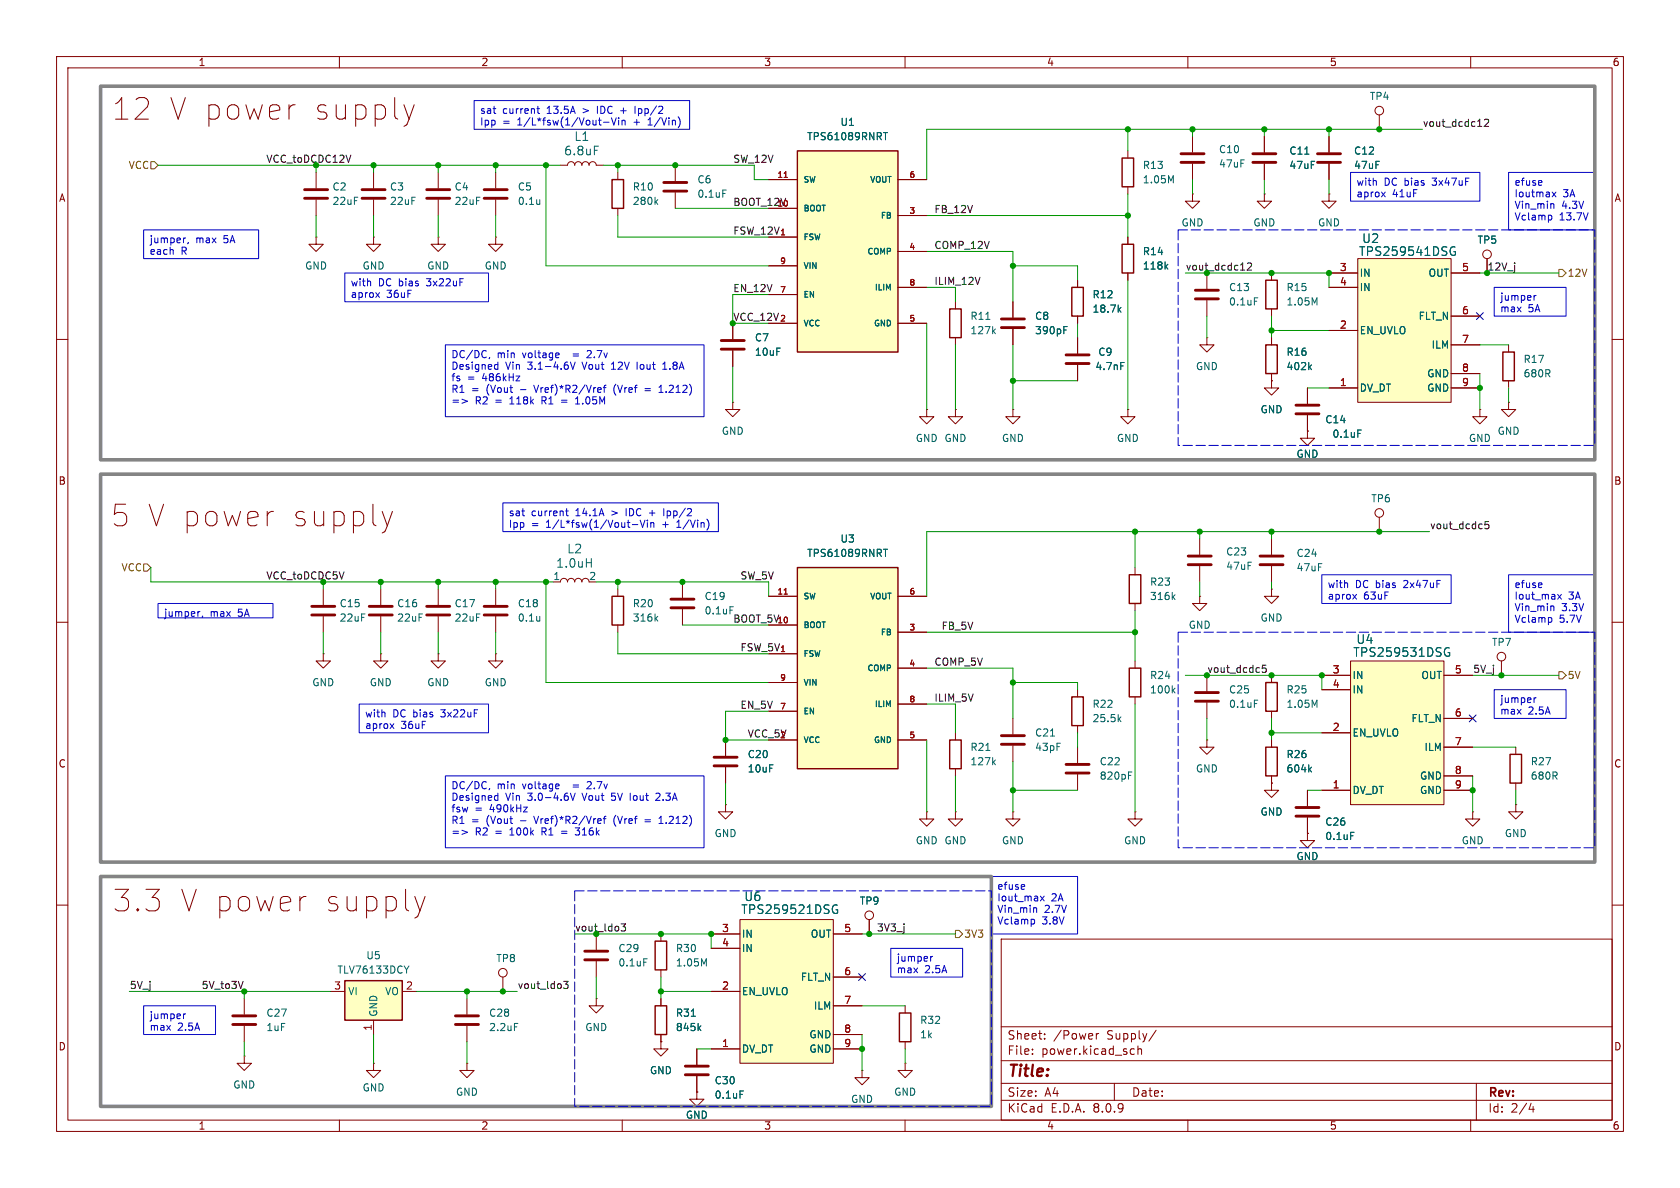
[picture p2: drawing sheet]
<svg xmlns="http://www.w3.org/2000/svg" width="297mm" height="210mm" viewBox="0 0 297 210" stroke-linecap="round" stroke-linejoin="round" font-family="sans-serif">
<g fill="none" stroke="#840000" stroke-width=".18">
<path d="M10 10h277v190h-277zM12 12h273v186h-273zM60 10v2M110 10v2M160 10v2M210 10v2M260 10v2M55.9 30.5v2.8M55.9 35.3v2.8M99.1 29.2h1.2a.64 .64 0 0 1 .7-.6 .64 .64 0 0 1 .6 .6 .64 .64 0 0 1 .6-.6 .64 .64 0 0 1 .7 .6 .64 .64 0 0 1 .6-.6 .64 .64 0 0 1 .6 .6 .64 .64 0 0 1 .7-.6 .64 .64 0 0 1 .6 .6h1.3M243.8 20.3v2.6M55.9 41.9v1.3h1.2l-1.2 1.3-1.3-1.3h1.3"/>
<path d="M55.9 41.9h.1M213.4 48.3v2.8M213.4 53.1v2.8M224.8 48.3v1.2M224.8 54.6v1.3M10 60h2M285 60h2M10 110h2M212.1 105.4v1.3h1.3l-1.3 1.3-1.3-1.3h1.3M212.1 105.4h.1M285 110h2M190.5 121.9v1.3"/>
<path d="M190.5 128.3v1.2M190.5 132.1v2.8M190.5 136.9v2.8M200.7 143.5v1.3h1.2l-1.2 1.3-1.3-1.3h1.3M200.7 143.5h.1M10 160h2M177 166h108v32h-108zM285 160h2M60 198v2M110 198v2M160 198v2M177 194.5h108"/>
<path d="M177 191.5h108M177 187.5h108M177 181.5h108M182.5 186.3v.1M182.5 185.5v.1M184.7 183.6v.1M184.7 182.8v.1M193.8 182.7v1M194.2 182.7l-.2 .1-.2 .2M197 191.5v3M200.1 185.4l.4 .1M200.5 186.3l-.4 .1"/>
<path d="M201.2 185.5l.2-.1 .3 .1 .1 .9M201.2 184.9v1.5M204.4 182.1l-1.3 2M210 198v2M260 198v2M261 191.5v6.5M270.7 195l-.4 1.1h.9M271 195.6v1"/>
<circle cx="243.8" cy="19.6" r=".76"/>
</g>
<path d="M53.8 35.1h4.1M53.8 33.5h4.1M211.3 52.8h4.1M211.3 51.3h4.1M188.5 136.7h4M188.5 135.1h4" fill="none" stroke="#840000" stroke-width=".51"/>
<path d="M105.1 25.8h.7M221.8 52.6h.6M232.4 53.6l.4-1v1.3M197.8 127.1l.4 .5M198.2 126.7l-.5 .5M199.5 137.1h.4M199.5 136.5h.6" fill="none" stroke="#006464" stroke-width=".18"/>
<path d="M223.8 49.5h2v5.1h-2zM189.5 123.2h2v5.1h-2z" fill="none" stroke="#840000" stroke-width=".25"/>
<path d="M141 26.7h17.7v35.5h-17.7z" fill="#ffffc2"/>
<path d="M141 26.7h17.7v35.5h-17.7zM167.9 54.6h2v5.1h-2zM189.5 50.8h2v5.1h-2zM199.6 118.1h2.1v5.1h-2.1zM199.6 101.6h2.1v5.1h-2.1zM167.9 130.8h2v5.1h-2z" fill="none" stroke="#840000" stroke-width=".25"/>
<g fill="none" stroke="#840000" stroke-width=".18">
<path d="M135.9 36.8h5.1M135.9 31.8h5.1M158.7 31.8h5.1M158.7 38.1h5.1M135.9 41.9h5.1M135.9 57.2h5.1M135.9 52.1h5.1M135.9 47h5.1M158.7 57.2h5.1M158.7 44.5h5.1M158.7 50.8h5.1M168.9 53.3v1.3"/>
<path d="M168.9 59.7v1.3M179.1 53.3v2.8M179.1 58.2v2.8M190.5 49.5v1.3M190.5 55.9v1.3M190.5 59.7v2.8M213.4 59.7v1.3h1.2l-1.2 1.2-1.3-1.2h1.3M213.4 59.7h.1M168.9 72.4v1.3h1.3l-1.3 1.2-1.3-1.2h1.3M168.9 72.4h.1M179.1 72.4v1.3h1.2l-1.2 1.2-1.3-1.2h1.3M179.1 72.4h.1"/>
<path d="M190.5 64.5v2.8M199.4 72.4v1.3h1.3l-1.3 1.2-1.3-1.2h1.3M199.4 72.4h.1M212.1 95.3v2.7M57.1 115.6v1.2h1.3l-1.3 1.3-1.2-1.3h1.2M57.1 115.6h.1M57.1 104.1v2.8M57.1 109v2.8M200.7 100.3v1.3M200.7 106.7v1.3M200.7 116.8v1.3M212.1 100.1v2.8"/>
<path d="M213.4 119.4v2.8M168.9 129.5v1.3M168.9 135.9v1.3M179.1 127v2.8M179.1 131.8v2.8M200.7 123.2v1.3M213.4 130.8v1.3h1.2l-1.2 1.3-1.3-1.3h1.3M213.4 130.8h.1M213.4 124.2v2.8M168.9 143.5v1.3h1.3l-1.3 1.3-1.3-1.3h1.3M168.9 143.5h.1M179.1 143.5v1.3h1.2l-1.2 1.3-1.3-1.3h1.3"/>
<path d="M179.1 143.5h.1M82.5 176.5v2.8M82.5 181.4v2.8"/>
</g>
<path d="M138.6 31.4h.6" fill="none" stroke="#a90000" stroke-width=".18"/>
<g fill="none" stroke="#006464" stroke-width=".18">
<path d="M156.2 23.4h.7M156.5 23.4v1.3M174.3 56.5h.7M175.6 58.5l.4 .5M176 58.2l-.5 .4M188.1 58.3h.4M188.1 57.7h.6M197.8 54.7l.4 .5M198.2 54.3l-.5 .5M198.1 64.1h.6M207.4 105.5l.3 .5M207.7 105.1l-.5 .5"/>
<path d="M174.3 132.7h.7M175.6 134.7l.4 .5M176 134.4l-.5 .4M185.7 130.1h.7M207.4 122l.3 .5M207.7 121.7l-.5 .4M221.8 123.8h.6M90.9 180.9h.7"/>
</g>
<g fill="none" stroke="#840000" stroke-width=".51">
<path d="M177 57.9h4.1M177 56.4h4.1M188.5 64.3h4M188.5 62.7h4M210.1 99.8h4M210.1 98.3h4M55.1 108.7h4.1M55.1 107.2h4.1M177 131.6h4.1M177 130h4.1M211.3 124h4.1M211.3 122.4h4.1"/>
<path d="M80.5 179.6h4.1M80.5 181.1h4.1"/>
</g>
<path d="M61 173.4h10.1v6.9h-10.1z" fill="#ffffc2"/>
<path d="M108.2 31.8h2v5h-2zM108.2 105.4h2v5.1h-2zM61 173.4h10.1v6.9h-10.1z" fill="none" stroke="#840000" stroke-width=".25"/>
<g fill="none" stroke="#840000" stroke-width=".18">
<path d="M66 30.5v2.8M66 35.3v2.8M77.5 30.5v2.8M77.5 35.3v2.8M87.6 30.5v2.8M87.6 35.3v2.8M109.2 30.5v1.3M109.2 36.8v1.3M119.4 29.2v2.8M119.4 34v2.8M210.8 34.3v1.3h1.3l-1.3 1.2-1.3-1.2h1.3M210.8 34.3h.1"/>
<path d="M210.8 24.1v2.8M210.8 29v2.8M223.5 34.3v1.3h1.3l-1.3 1.2-1.3-1.2h1.3M223.5 34.3h.1M223.5 24.1v2.8M223.5 29v2.8M66 41.9v1.3h1.3l-1.3 1.3-1.2-1.3h1.2M66 41.9h.1M77.5 41.9v1.3h1.2l-1.2 1.3-1.3-1.3h1.3M77.5 41.9h.1M87.6 41.9v1.3h1.3l-1.3 1.3-1.2-1.3h1.2M87.6 41.9h.1"/>
<path d="M129.5 57.2v2.7M129.5 71.1v1.3h1.3l-1.3 1.3-1.2-1.3h1.2M129.5 71.1h.1M129.5 62v2.8M163.8 72.4v1.3h1.3l-1.3 1.2-1.2-1.2h1.2M163.8 72.4h.1M67.3 115.6v1.2h1.3l-1.3 1.3-1.3-1.3h1.3M67.3 115.6h.1M67.3 104.1v2.8M67.3 109v2.8M77.5 115.6v1.2h1.2l-1.2 1.3-1.3-1.3h1.3M77.5 115.6h.1"/>
<path d="M77.5 104.1v2.8M77.5 109v2.8M87.6 115.6v1.2h1.3l-1.3 1.3-1.2-1.3h1.2M87.6 115.6h.1M87.6 104.1v2.8M87.6 109v2.8M97.8 102.9h1.3a.64 .64 0 0 1 .6-.7 .64 .64 0 0 1 .6 .7 .64 .64 0 0 1 .7-.7 .64 .64 0 0 1 .6 .7 .64 .64 0 0 1 .6-.7 .64 .64 0 0 1 .7 .7 .64 .64 0 0 1 .6-.7 .64 .64 0 0 1 .6 .7M109.2 104.1v1.3M109.2 110.5v1.3M120.6 102.9v2.8M120.6 107.7v2.8M128.3 130.8v2.8"/>
<path d="M128.3 135.6v2.8M128.3 142.2v1.3h1.2l-1.2 1.3-1.3-1.3h1.3M128.3 142.2h.1M163.8 143.5v1.3h1.3l-1.3 1.3-1.2-1.3h1.2M163.8 143.5h.1M231.1 147.3v1.3h1.3l-1.3 1.3-1.2-1.3h1.2M231.1 147.3h.1M58.4 175.3h2.6M71.1 175.3h2.6M88.9 172.7v2.6M66 180.3v2.6M123.2 193v1.3h1.3l-1.3 1.3-1.3-1.3h1.3"/>
<path d="M123.2 193h.1"/>
<circle cx="88.9" cy="172" r=".76"/>
</g>
<g fill="none" stroke="#006464" stroke-width=".18">
<path d="M95.4 35.3v.8M95.4 36v.1M115.9 35.7l.4 .4M116.3 35.3l-.5 .5M127.8 33.6h.6M230.7 27.2h.7M103.7 99.5h.8M104.5 98.7v1.6M95.4 109v.8M95.4 109.7h.1M115.9 109.3l.4 .5M116.3 109l-.5 .4"/>
<path d="M129 107.3h.7M72.3 170.8l-.4 .6"/>
</g>
<g fill="none" stroke="#840000" stroke-width=".51">
<path d="M64 35.1h4.1M64 33.5h4.1M75.4 35.1h4.1M75.4 33.5h4.1M85.6 35.1h4.1M85.6 33.5h4.1M117.3 33.8h4.1M117.3 32.3h4.1M208.8 28.7h4.1M208.8 27.2h4.1M221.5 28.7h4.1M221.5 27.2h4.1"/>
<path d="M127.5 61.7h4.1M127.5 60.2h4.1M65.3 108.7h4M65.3 107.2h4M75.4 108.7h4.1M75.4 107.2h4.1M85.6 108.7h4.1M85.6 107.2h4.1M118.6 107.4h4.1M118.6 105.9h4.1M126.2 135.4h4.1M126.2 133.9h4.1"/>
</g>
<path d="M141 100.3h17.7v35.6h-17.7z" fill="#ffffc2"/>
<path d="M141 100.3h17.7v35.6h-17.7zM159 179.1h2v5.1h-2z" fill="none" stroke="#840000" stroke-width=".25"/>
<g fill="none" stroke="#840000" stroke-width=".18">
<path d="M266.7 71.1v1.3h1.3l-1.3 1.3-1.3-1.3h1.3M266.7 71.1h.1M224.8 95.3v2.7M135.9 115.6h5.1M135.9 110.5h5.1M135.9 105.4h5.1M158.7 105.4h5.1M158.7 111.8h5.1M158.7 118.1h5.1M224.8 104.1v1.3h1.3l-1.3 1.3-1.3-1.3h1.3M224.8 104.1h.1M224.8 100.1v2.8"/>
<path d="M135.9 130.8h5.1M135.9 125.7h5.1M135.9 120.7h5.1M158.7 130.8h5.1M158.7 124.5h5.1M268 142.2v1.3h1.2l-1.2 1.3-1.3-1.3h1.3M268 142.2h.1M43.2 176.5v2.8M105.4 165.1v2.8M105.4 169.9v2.8M160 177.8v1.3M43.2 186.7v1.3h1.2l-1.2 1.2-1.3-1.2h1.3"/>
<path d="M43.2 186.7h.1M43.2 181.4v2.8M116.8 184.2v1.2h1.3l-1.3 1.3-1.2-1.3h1.2M116.8 184.2h.1M152.4 189.2v1.3h1.3l-1.3 1.3-1.3-1.3h1.3M152.4 189.2h.1M160 188v1.2h1.3l-1.3 1.3-1.3-1.3h1.3M160 188h.1M160 184.2v1.2"/>
</g>
<path d="M138.6 105h.6" fill="none" stroke="#a90000" stroke-width=".18"/>
<path d="M156.2 97.1h.7M156.5 97.1v1.3M113.8 169.5h.6" fill="none" stroke="#006464" stroke-width=".18"/>
<path d="M222.8 99.8h4M222.8 98.3h4M41.1 179.6h4.1M103.4 169.7h4M103.4 168.1h4M41.1 181.1h4.1" fill="none" stroke="#840000" stroke-width=".51"/>
<path d="M240 45.7h16.5v25.4h-16.5z" fill="#ffffc2"/>
<g fill="none" stroke="#840000" stroke-width=".18">
<path d="M199.4 26.7v1.2M199.4 33v1.3M234.9 58.4h5.1M234.9 48.3h5.1M234.9 50.8h5.1M240 45.7h16.5v25.4h-16.5zM256.5 48.3h5.1M256.5 55.9h5.1M262.9 45.7v2.6M234.9 68.6h5.1M256.5 68.6h5.1M256.5 61h5.1"/>
<path d="M256.5 66h5.1M261.6 72.4v1.3h1.3l-1.3 1.2-1.3-1.2h1.3M261.6 72.4h.1M105.4 176.5v1.3h1.3l-1.3 1.3-1.3-1.3h1.3M105.4 176.5h.1M123.2 185.4v2.8M123.2 190.2v2.8"/>
<circle cx="262.9" cy="45" r=".76"/>
</g>
<path d="M207 32l.4-.9v1.2M257 44.5h.3l-.1 .6a.55 .55 0 0 1-.7-.2M257.2 43.7a.55 .55 0 0 0-.7 .1M130.8 192.9h.6" fill="none" stroke="#006464" stroke-width=".18"/>
<path d="M198.4 27.9h2v5.1h-2z" fill="none" stroke="#840000" stroke-width=".25"/>
<path d="M121.2 190h4M121.2 188.5h4" fill="none" stroke="#840000" stroke-width=".51"/>
<path d="M130.8 162.6h16.5v25.4h-16.5z" fill="#ffffc2"/>
<g fill="none" stroke="#840000" stroke-width=".18">
<path d="M234.9 34.3v1.3h1.3l-1.3 1.2-1.2-1.2h1.2M234.9 34.3h.1M234.9 24.1v2.8M234.9 29v2.8M224.8 59.7v1.3M224.8 67.3v1.3h1.3l-1.3 1.3-1.3-1.3h1.3M224.8 67.3h.1M224.8 66v1.3M231.1 76.2v1.3h1.3l-1.3 1.2-1.2-1.2h1.2M231.1 76.2h.1M231.1 68.6v2.8M231.1 73.4v2.8"/>
<path d="M266.7 61v1.2M266.7 67.3v1.3M243.8 91.4v2.6M224.8 119.4v1.3M224.8 138.4v1.3h1.3l-1.3 1.3-1.3-1.3h1.3M224.8 138.4h.1M224.8 125.7v1.3M224.8 130.8v1.3M224.8 137.2v1.2M231.1 139.7v2.8M231.1 144.5v2.8M116.8 165.1v1.3"/>
<path d="M116.8 171.5v1.2M116.8 176.5v1.3M125.7 175.3h5.1M125.7 165.1h5.1M125.7 167.6h5.1M130.8 162.6h16.5v25.4h-16.5zM147.3 165.1h5.1M147.3 172.7h5.1M147.3 177.8h5.1M153.7 162.6v2.5M66 188v1.2h1.3l-1.3 1.3-1.2-1.3h1.2M66 188h.1"/>
<path d="M82.5 188v1.2h1.3l-1.3 1.3-1.2-1.3h1.2M82.5 188h.1M116.8 182.9v1.3M125.7 185.4h5.1M147.3 185.4h5.1M147.3 182.9h5.1"/>
<circle cx="243.8" cy="90.7" r=".76"/>
<circle cx="153.7" cy="161.8" r=".76"/>
</g>
<g fill="none" stroke="#006464" stroke-width=".18">
<path d="M231.5 64.9l.4 .4M231.9 64.5l-.5 .5M240 76h.6M231.5 136l.4 .5M231.9 135.6l-.5 .5M232.4 124.7l.4-.9v1.2M238.8 147.1h.6M122.2 179.6h.7M124.5 170.4l.4-.9v1.3M147.8 160.8h.3l-.1 .6a.55 .55 0 0 1-.7-.1M148 160a.55 .55 0 0 0-.7 .2M123.5 181.7l.4 .5"/>
<path d="M123.9 181.3l-.5 .5"/>
</g>
<path d="M223.8 61h2v5h-2zM265.7 62.2h2v5.1h-2zM223.8 132.1h2v5.1h-2zM223.8 120.7h2v5h-2zM115.8 166.4h2.1v5.1h-2.1zM115.8 177.8h2.1v5.1h-2.1z" fill="none" stroke="#840000" stroke-width=".25"/>
<path d="M232.9 28.7h4.1M232.9 27.2h4.1M229.1 73.2h4.1M229.1 71.6h4.1M229.1 144.3h4.1M229.1 142.7h4.1" fill="none" stroke="#840000" stroke-width=".51"/>
<path d="M238.8 116.8h16.5v25.4h-16.5z" fill="#ffffc2"/>
<g fill="none" stroke="#840000" stroke-width=".18">
<path d="M135.9 36.8h5.1M135.9 31.8h5.1M158.7 31.8h5.1M158.7 38.1h5.1M223.5 24.1v2.8M223.5 29v2.8M234.9 24.1v2.8M234.9 29v2.8M129.5 57.2v2.7M135.9 41.9h5.1M135.9 57.2h5.1M135.9 52.1h5.1"/>
<path d="M135.9 47h5.1M158.7 50.8h5.1M158.7 57.2h5.1M158.7 44.5h5.1M179.1 53.3v2.8M179.1 58.2v2.8M190.5 49.5v1.3M190.5 55.9v1.3M190.5 59.7v2.8M199.4 41.9v1.3M199.4 48.3v1.2M224.8 59.7v1.3"/>
<path d="M234.9 58.4h5.1M234.9 48.3h5.1M234.9 50.8h5.1M256.5 48.3h5.1M256.5 55.9h5.1M262.9 45.7v2.6M129.5 62v2.8M190.5 64.5v2.8M224.8 67.3h.1M224.8 66v1.3M231.1 76.2h.1M231.1 68.6v2.8"/>
<path d="M231.1 73.4v2.8M234.9 68.6h5.1M256.5 68.6h5.1M256.5 61h5.1M256.5 66h5.1M135.9 115.6h5.1M135.9 110.5h5.1M135.9 105.4h5.1M158.7 105.4h5.1M158.7 111.8h5.1M158.7 118.1h5.1M233.7 119.4h5.1"/>
<path d="M238.8 116.8h16.5v25.4h-16.5zM255.3 119.4h5M265.4 116.8v2.6M128.3 130.8v2.8M128.3 135.6v2.8M135.9 130.8h5.1M135.9 125.7h5.1M135.9 120.7h5.1M158.7 130.8h5.1M158.7 124.5h5.1M224.8 138.4h.1M224.8 130.8v1.3"/>
<path d="M224.8 137.2v1.2M231.1 139.7v2.8M233.7 139.7h5.1M233.7 129.5h5.1M233.7 121.9h5.1M255.3 139.7h5M255.3 127h5M255.3 132.1h5M255.3 137.2h5M268 132.1v1.3M268 138.4v1.3M231.1 147.3h.1"/>
<path d="M231.1 144.5v2.8M260.3 143.5v1.3h1.3l-1.3 1.3-1.2-1.3h1.2M260.3 143.5h.1M116.8 176.5v1.3M125.7 175.3h5.1M125.7 165.1h5.1M125.7 167.6h5.1M147.3 165.1h5.1M147.3 172.7h5.1M147.3 177.8h5.1M153.7 162.6v2.5M116.8 184.2h.1"/>
<path d="M116.8 182.9v1.3M123.2 193h.1M123.2 185.4v2.8M123.2 190.2v2.8M125.7 185.4h5.1M147.3 185.4h5.1M147.3 182.9h5.1"/>
<circle cx="265.4" cy="116.1" r=".76"/>
</g>
<g fill="none" stroke="#006464" stroke-width=".18">
<path d="M156.2 23.4h.7M156.5 23.4v1.3M230.7 27.2h.7M188.1 58.3h.4M188.1 57.7h.6M197.8 54.7l.4 .5M198.2 54.3l-.5 .5M206.1 47.1l.4 .5M206.5 46.7l-.5 .5M257 44.5h.3l-.1 .6a.55 .55 0 0 1-.7-.2M257.2 43.7a.55 .55 0 0 0-.7 .1M198.1 64.1h.6"/>
<path d="M231.5 64.9l.4 .4M231.9 64.5l-.5 .5M240 76h.6M156.2 97.1h.7M156.5 97.1v1.3M256 115.4h.3l-.1 .5a.55 .55 0 0 1-.7-.1M256.2 114.6a.55 .55 0 0 0-.7 .1M231.5 136l.4 .5M231.9 135.6l-.5 .5M238.8 147.1h.6M122.2 179.6h.7M147.8 160.8h.3l-.1 .6a.55 .55 0 0 1-.7-.1"/>
<path d="M148 160a.55 .55 0 0 0-.7 .2M123.5 181.7l.4 .5M123.9 181.3l-.5 .5M130.8 192.9h.6"/>
</g>
<path d="M198.4 43.2h2v5.1h-2zM267 133.4h2v5h-2z" fill="none" stroke="#840000" stroke-width=".25"/>
<path d="M26.7 28.6h.6l.6 .6-.6 .6h-.6zM275.6 47.6h.6l.7 .7-.7 .6h-.6zM25.4 99.7h.6l.7 .6-.7 .7h-.6zM275.6 118.7h.6l.7 .7-.7 .6h-.6zM168.9 164.5h.6l.7 .6-.7 .6h-.6z" fill="none" stroke="#725600" stroke-width=".18"/>
<path d="M62 27.4l-.4 1.3M262.4 21.2l.5-.1 .3 .3-.8 .9h.8M220.5 46.6l.5-.1 .3 .3-.8 .9h.8M263.2 92.2h-.6l-.1 .6 .2-.1h.4l.1 .2v.4l-.2 .2-.5-.2M223.8 117.6h-.6l-.1 .6 .2-.1h.4l.2 .2-.1 .4-.2 .2-.5-.2M43 173.5l-.4 1.2M99.6 173.5h.8l-.4 .5 .4 .1v.5l-.2 .1-.6-.1M109.8 163.3h.8l-.4 .5 .3 .1v.6l-.2 .1-.5-.1" fill="none" stroke="#0f0f0f" stroke-width=".18"/>
<path d="M51.8 18.5h.4M71.4 18.5l.9 2.6M73.2 18.5l-.9 2.6M72.3 21.1l-.5 1.1M48 90.4h.3M67.6 90.4l.9 2.5M68.5 92.9l-.6 1.1M69.4 90.4l-.9 2.5M53.7 158.5h.4M73.3 158.5l.9 2.5M75.1 158.5l-.9 2.5M74.2 161l-.5 1.1" fill="none" stroke="#720000" stroke-width=".18"/>
<g fill="none" stroke="#0000c2" stroke-width=".18">
<path d="M83.8 17.8h38.1v5.1h-38.1zM94.9 19.2h.5M95.1 18.8v1.1l.3 .2M109.7 19.6h1M112.3 18.8v1.3M106.7 21.6h1M108.1 20.8l.4 1.3 .4-1.3M109.4 21.3v.8M110 21.3v.8M110 21.4l.2-.1h.3v.8M114.6 22.1h.7M120.1 21l.2 .5-.2 .7"/>
<path d="M238.8 30.5h22.8v5.1h-22.8zM244.2 34l.7 .8M244.9 34l-.7 .8M266.7 30.5h15.2v10.1h-15.2zM272.4 31.9l.2 .3-.6 .1M272.5 32.7l-.1 .1M274.1 38l.2 .3v.3l-.1 .2-.3 .1M274.4 34l.7 .8M274.5 36l.2 .2v.6M275.1 34l-.7 .8M25.4 40.6h20.3v5.1h-20.3zM32.7 42.1h.1"/>
<path d="M33.3 42.9l-.1 .2M61 48.3h25.4v5h-25.4zM66.4 51.7l.7 .9M67.1 51.7l-.7 .9M264.2 50.8h12.7v5.1h-12.7zM271.2 52.2v.9M271.6 52.2l-.4 .3M78.7 61h45.8v12.7h-45.8zM81.7 70.6l.9 .3-.9 .4M86.6 63.2l-.2 .2M87.7 64.4l.3 .1M88 64v1.3"/>
<path d="M88 65.2l-.3 .1M94.4 68.1l.4 1.3M98.7 62.4l.1 .3-.6 .1M98.8 63.2h-.1M99.3 71.1h.9M100.8 64l.5 1.3 .4-1.3M101.7 71.4h.8M102.1 70.1v1.3M104 62l-.2 .1M104.5 62.5l-.8 .7h.8M105.9 68.5l.3 .1 .1 .2-.6 .1M106.2 69.3l-.3 .1"/>
<path d="M106.6 68.5h.5M107.1 68.1l-.3 .2v1.1M108.1 65.3h.7M108.2 64.3l-.1 .1M108.6 68.3l-.1 .5 .1 .7M112.6 64v1.3M114 68.7h1M114 69.1h1M116.5 69.4h.7M116.5 68.5l.4-.4v1.3M117.2 65.3h.7M117.2 64.4l.3-.4v1.3"/>
<path d="M88.9 88.9h38.1v5.1h-38.1zM100 90.3h.5M100.2 89.9v1.1l.3 .2M111.8 92.7h1M113.2 91.9l.4 1.3 .4-1.3M114.4 92.4v.8M114.8 90.7h1M115.1 92.4v.8M115.1 92.5l.1-.1h.3l.1 .8M117.3 89.9v1.3M119.6 93.2h.8M125.2 92.1l.1 .5-.1 .7"/>
<path d="M27.9 106.7h20.4v2.5h-20.4zM35.2 108.1h.1M35.8 108.9l-.1 .2M233.7 101.6h22.8v5.1h-22.8zM239.1 105.1l.7 .8M239.8 105.1l-.7 .8M266.7 101.6h15.2v10.2h-15.2zM272.4 103l.2 .3-.6 .2M272.5 103.8l-.1 .1M274.1 109.2l.2 .2v.4l-.1 .1-.3 .1M274.5 107.1l.2 .2v.7M275.4 105.1l.6 .8"/>
<path d="M276 105.1l-.6 .8M63.5 124.5h22.9v5h-22.9zM69 127.9l.6 .9M69.6 127.9l-.6 .9M78.7 137.2h45.8v12.7h-45.8zM86.6 139.4l-.2 .2M98.7 138.6l.1 .3-.6 .1M98.8 139.4h-.1M104 138.2l-.2 .1M104.5 138.7l-.8 .7h.8M264.2 121.9h12.7v5.1h-12.7zM271.2 123.3v.9"/>
<path d="M271.6 123.3l-.4 .3M81.7 146.8l.9 .3-.9 .4M87.7 140.6l.3 .1M88 140.2v1.3M88 141.4l-.3 .1M94.4 144.3l.4 1.3M99.3 147.3h.9M100.8 140.2l.5 1.3 .4-1.3M101.7 147.5l.5 .1M105.9 144.7l.3 .1 .1 .2-.6 .1M106.2 145.5l-.3 .1M106.6 144.7h.5"/>
<path d="M107.1 144.3l-.3 .2v1.1M108.6 144.5l-.1 .5 .1 .7M111.4 140.2v1.3M114 144.9h1M114 145.3h1M116.4 140.2l-.4 .1M116.5 144.7l.4-.4v1.3M116.5 145.6h.7M116.6 140.8l-.7 .7h.8M175.3 154.9h15.2v10.2h-15.2zM181 156.4l.2 .3-.7 .1M181.1 157.2h-.1"/>
<path d="M183.9 158.4l.7 .9M184.6 158.4l-.7 .9M25.4 177.8h12.7v5.1h-12.7zM32.4 179.2v.9M32.8 179.2l-.4 .3M157.5 167.6h12.7v5.1h-12.7zM164.5 169.1v.8M164.9 169.1l-.4 .2M182.7 162.5l.2 .2v.4l-.1 .2h-.4M183.1 160.5l.2 .1v.7"/>
</g>
<path d="M17.8 15.2h264.1v66.1h-264.1zM17.8 83.8h264.1v68.6h-264.1zM17.8 154.9h157.5v40.7h-157.5z" fill="none" stroke="#848484" stroke-width=".63"/>
<path d="M208.3 40.6h73.6v38.1h-73.6zM208.3 111.8h73.6v38.1h-73.6zM101.6 157.5h73.7v38.1h-73.7z" fill="none" stroke="#0000c2" stroke-width=".18" stroke-dasharray="1.7 .6"/>
<g fill="none" stroke="#009600" stroke-width=".18">
<path d="M27.9 29.2h71.2M55.9 29.2v1.3M55.9 38.1v3.8M66 29.2v1.3M66 38.1v3.8M77.5 29.2v1.3M77.5 38.1v3.8M87.6 29.2v1.3M87.6 38.1v3.8M96.5 29.2v17.8h39.4M106.7 29.2h26.6v2.6h2.6M109.2 29.2v1.3"/>
<path d="M109.2 38.1v3.8h26.7M119.4 36.8h16.5M163.8 38.1h35.6M199.4 22.9v3.8M199.4 34.3v7.6M210.8 22.9v1.2M210.8 31.8v2.5M223.5 22.9v1.2M223.5 31.8v2.5M234.9 22.9v1.2M234.9 31.8v2.5M251.5 22.9h-87.7v8.9"/>
<path d="M135.9 52.1h-6.4v5.1h6.4M163.8 57.2v15.2M163.8 44.5h15.3v8.8M163.8 50.8h5.1v2.5M179.1 47h11.4v2.5M190.5 57.2v2.5M199.4 49.5v22.9M209.5 48.3h25.4v2.5M213.4 55.9v3.8M224.8 55.9v3.8M224.8 58.4h10.1M261.6 48.3h14"/>
<path d="M129.5 64.8v6.3M168.9 61v11.4M179.1 67.3h11.4M179.1 61v11.4M231.1 68.6h3.8M261.6 66v6.4M261.6 61h5.1M266.7 68.6v2.5M200.7 94v6.3M212.1 94v1.3M224.8 94v1.3M252.7 94h-88.9v11.4"/>
<path d="M26.7 100.3v2.6h71.1M57.1 102.9v1.2M57.1 111.8v3.8M67.3 102.9v1.2M67.3 111.8v3.8M77.5 102.9v1.2M77.5 111.8v3.8M87.6 102.9v1.2M87.6 111.8v3.8M96.5 102.9v17.8h39.4M105.4 102.9h30.5v2.5M109.2 102.9v1.2"/>
<path d="M109.2 111.8v3.8h26.7M120.6 110.5h15.3M163.8 118.1h15.3v8.9M163.8 111.8h36.9M200.7 108v8.8M209.5 119.4h24.2v2.5M212.1 102.9v2.5M224.8 102.9v1.2M260.3 119.4h15.3M128.3 138.4v3.8M135.9 125.7h-7.6v5.1h7.6M163.8 130.8v12.7"/>
<path d="M163.8 124.5h5.1v5M168.9 137.2v6.3M179.1 120.7h11.4v1.2M179.1 134.6v8.9M179.1 139.7h11.4M190.5 129.5v2.6M200.7 124.5v19M213.4 127v3.8M224.8 127v3.8M224.8 129.5h8.9M231.1 139.7h2.6M260.3 132.1h7.7"/>
<path d="M260.3 137.2v6.3M268 139.7v2.5M22.9 175.3h35.5M43.2 175.3v1.2M73.7 175.3h17.7M82.5 175.3v1.2M101.6 165.1h24.1v2.5M105.4 172.7v3.8M116.8 172.7v3.8M116.8 175.3h8.9M152.4 165.1h16.5M152.4 177.8h7.6"/>
<path d="M43.2 184.2v2.5M66 182.9v5.1M82.5 184.2v3.8M123.2 185.4h2.5M152.4 182.9v6.3M160 185.4v2.6"/>
</g>
<path d="M261 55.3l1.2 1.2M262.2 55.3l-1.2 1.2M259.7 126.4l1.3 1.2M261 126.4l-1.3 1.2M151.8 172.1l1.2 1.2M153 172.1l-1.2 1.2" fill="none" stroke="#000084" stroke-width=".18"/>
<path d="M138.6 31.4h.6M138.6 105h.6" fill="none" stroke="#a90000" stroke-width=".18"/>
<g fill="#009600" stroke="#009600" stroke-width=".18">
<circle cx="261.6" cy="68.6" r=".46"/>
<circle cx="262.9" cy="48.3" r=".46"/>
<circle cx="234.9" cy="22.9" r=".46"/>
<circle cx="243.8" cy="22.9" r=".46"/>
<circle cx="224.8" cy="58.4" r=".46"/>
<circle cx="243.8" cy="94" r=".46"/>
<circle cx="233.7" cy="119.4" r=".46"/>
<circle cx="265.4" cy="119.4" r=".46"/>
<circle cx="224.8" cy="119.4" r=".46"/>
<circle cx="224.8" cy="129.5" r=".46"/>
<circle cx="224.8" cy="94" r=".46"/>
<circle cx="260.3" cy="139.7" r=".46"/>
<circle cx="199.4" cy="38.1" r=".46"/>
<circle cx="179.1" cy="67.3" r=".46"/>
<circle cx="199.4" cy="22.9" r=".46"/>
<circle cx="179.1" cy="47" r=".46"/>
<circle cx="212.1" cy="94" r=".46"/>
<circle cx="200.7" cy="94" r=".46"/>
<circle cx="200.7" cy="111.8" r=".46"/>
<circle cx="234.9" cy="48.3" r=".46"/>
<circle cx="224.8" cy="48.3" r=".46"/>
<circle cx="223.5" cy="22.9" r=".46"/>
<circle cx="210.8" cy="22.9" r=".46"/>
<circle cx="96.5" cy="102.9" r=".46"/>
<circle cx="116.8" cy="165.1" r=".46"/>
<circle cx="119.4" cy="29.2" r=".46"/>
<circle cx="179.1" cy="120.7" r=".46"/>
<circle cx="179.1" cy="139.7" r=".46"/>
<circle cx="109.2" cy="102.9" r=".46"/>
<circle cx="128.3" cy="130.8" r=".46"/>
<circle cx="120.6" cy="102.9" r=".46"/>
<circle cx="77.5" cy="29.2" r=".46"/>
<circle cx="87.6" cy="29.2" r=".46"/>
<circle cx="87.6" cy="102.9" r=".46"/>
<circle cx="67.3" cy="102.9" r=".46"/>
<circle cx="77.5" cy="102.9" r=".46"/>
<circle cx="66" cy="29.2" r=".46"/>
<circle cx="96.5" cy="29.2" r=".46"/>
<circle cx="109.2" cy="29.2" r=".46"/>
<circle cx="82.5" cy="175.3" r=".46"/>
<circle cx="43.2" cy="175.3" r=".46"/>
<circle cx="88.9" cy="175.3" r=".46"/>
<circle cx="153.7" cy="165.1" r=".46"/>
<circle cx="152.4" cy="185.4" r=".46"/>
<circle cx="116.8" cy="175.3" r=".46"/>
<circle cx="125.7" cy="165.1" r=".46"/>
</g>
<g font-size="5.3" fill="#720000">
<text x="19.9" y="21.4">12</text>
<text x="29.7" y="21.4">V power</text>
<text x="54.7" y="21.4">supply</text>
<text x="19.6" y="93.3">5 V power</text>
<text x="50.8" y="93.3">supply</text>
<text x="20" y="161.4">3.3</text>
<text x="31.6" y="161.4">V power</text>
<text x="56.6" y="161.4">supply</text>
</g>
<text font-size="2.8" fill="#840000" x="178" y="190.9">Title:</text>
<g font-size="2.1" fill="#006464">
<text x="99.6" y="27.7">6.8uF</text>
<text x="101.5" y="25.1">L1</text>
<text x="240.2" y="45.4">TPS259541DSG</text>
<text x="240.7" y="43.2">U2</text>
<text x="98.2" y="100.6">1.0uH</text>
<text x="100.2" y="98">L2</text>
<text x="239.2" y="116.3">TPS259531DSG</text>
<text x="239.7" y="114">U4</text>
<text x="131" y="161.8">TPS259521DSG</text>
<text x="131.5" y="159.5">U6</text>
</g>
<g font-size="2.1" fill="#840000">
<text x="178" y="184">Sheet:</text>
<text x="186.2" y="184">/Power</text>
<text x="195.7" y="184">Supply/</text>
<text x="178" y="186.7">File:</text>
<text x="184.1" y="186.7">power.kicad_sch</text>
<text x="178" y="196.9">KiCad</text>
<text x="178" y="194.1">Size:</text>
<text x="184.7" y="194.1">A4</text>
<text x="185.7" y="196.9">E.D.A.</text>
<text x="193.3" y="196.9">8.0.9</text>
<text x="200" y="194.1">Date:</text>
<text x="263" y="194.3">Rev:</text>
<text x="263" y="196.9">Id:</text>
<text x="267.1" y="196.9">2/4</text>
</g>
<g font-size="1.8" fill="#840000">
<text x="35" y="11.9">1</text>
<text x="85" y="11.9">2</text>
<text x="135" y="11.9">3</text>
<text x="185" y="11.9">4</text>
<text x="235" y="11.9">5</text>
<text x="285" y="11.9">6</text>
<text x="10.3" y="35.9">A</text>
<text x="285.3" y="35.9">A</text>
<text x="10.3" y="85.9">B</text>
<text x="285.3" y="85.9">B</text>
<text x="10.3" y="135.9">C</text>
<text x="285.3" y="135.9">C</text>
<text x="10.3" y="185.9">D</text>
<text x="285.3" y="185.9">D</text>
<text x="35" y="199.9">1</text>
<text x="85" y="199.9">2</text>
<text x="135" y="199.9">3</text>
<text x="185" y="199.9">4</text>
<text x="235" y="199.9">5</text>
<text x="285" y="199.9">6</text>
</g>
<g font-size="1.8" fill="#006464">
<text x="242.1" y="17.9">TP4</text>
<text x="148.5" y="22.5">U1</text>
<text x="142.6" y="25">TPS61089RNRT</text>
<text x="215.4" y="27.3">C10</text>
<text x="215.4" y="29.8">47uF</text>
<text x="227.8" y="27.5">C11</text>
<text x="239.3" y="27.5">C12</text>
<text x="58.7" y="33.9">C2</text>
<text x="68.8" y="33.9">C3</text>
<text x="80.3" y="33.9">C4</text>
<text x="91.4" y="33.9">C5</text>
<text x="111.8" y="33.9">R10</text>
<text x="123.2" y="32.6">C6</text>
<text x="123.2" y="35.2">0.1uF</text>
<text x="201.9" y="32.6">1.05M</text>
<text x="201.9" y="30.1">R13</text>
<text x="227.8" y="30.1">47uF</text>
<text x="239.3" y="30.1">47uF</text>
<text x="58.7" y="36.4">22uF</text>
<text x="68.8" y="36.4">22uF</text>
<text x="80.3" y="36.4">22uF</text>
<text x="91.4" y="36.4">0.1u</text>
<text x="111.8" y="36.4">280k</text>
<text x="208.8" y="40.2">GND</text>
<text x="221.5" y="40.2">GND</text>
<text x="232.9" y="40.2">GND</text>
<text x="53.8" y="47.9">GND</text>
<text x="64" y="47.9">GND</text>
<text x="75.4" y="47.9">GND</text>
<text x="85.6" y="47.9">GND</text>
<text x="201.9" y="45.3">R14</text>
<text x="201.9" y="47.9">118k</text>
<text x="261.1" y="43.3">TP5</text>
<text x="193" y="52.9">R12</text>
<text x="217.2" y="51.7">C13</text>
<text x="227.3" y="51.7">R15</text>
<text x="240.3" y="49.1">IN</text>
<text x="240.3" y="51.7">IN</text>
<text x="252.5" y="49.1">OUT</text>
<text x="171.5" y="56.7">R11</text>
<text x="171.5" y="59.3">127k</text>
<text x="182.9" y="56.7">C8</text>
<text x="182.9" y="59.3">390pF</text>
<text x="193" y="55.5">18.7k</text>
<text x="217.2" y="54.2">0.1uF</text>
<text x="227.3" y="54.2">1.05M</text>
<text x="240.3" y="59.3">EN_UVLO</text>
<text x="250.7" y="56.7">FLT_N</text>
<text x="133.4" y="60.6">C7</text>
<text x="133.4" y="63.1">10uF</text>
<text x="193.6" y="65.6">4.7nF</text>
<text x="194.1" y="63.1">C9</text>
<text x="211.3" y="65.6">GND</text>
<text x="227.3" y="63.1">R16</text>
<text x="227.3" y="65.6">402k</text>
<text x="253" y="61.8">ILM</text>
<text x="269.2" y="64.4">R17</text>
<text x="240.3" y="69.4">DV_DT</text>
<text x="252.2" y="66.9">GND</text>
<text x="252.2" y="69.4">GND</text>
<text x="269.2" y="66.9">680R</text>
<text x="127.5" y="77.1">GND</text>
<text x="222.8" y="73.3">GND</text>
<text x="234.2" y="75">C14</text>
<text x="235.5" y="77.6">0.1uF</text>
<text x="264.7" y="77.1">GND</text>
<text x="161.8" y="78.3">GND GND</text>
<text x="177" y="78.3">GND</text>
<text x="197.4" y="78.3">GND</text>
<text x="229.1" y="81.1">GND</text>
<text x="259.6" y="78.3">GND</text>
<text x="242.3" y="89">TP6</text>
<text x="142.6" y="98.7">TPS61089RNRT</text>
<text x="148.5" y="96.1">U3</text>
<text x="216.7" y="98.4">C23</text>
<text x="216.7" y="100.9">47uF</text>
<text x="229.1" y="98.7">C24</text>
<text x="229.1" y="101.2">47uF</text>
<text x="60" y="107.5">C15</text>
<text x="70.1" y="107.5">C16</text>
<text x="80.3" y="107.5">C17</text>
<text x="91.4" y="107.5">C18</text>
<text x="97.7" y="102.6">1</text>
<text x="104.1" y="102.6">2</text>
<text x="111.8" y="107.5">R20</text>
<text x="124.5" y="106.3">C19</text>
<text x="203.2" y="103.7">R23</text>
<text x="203.2" y="106.3">316k</text>
<text x="60" y="110.1">22uF</text>
<text x="70.1" y="110.1">22uF</text>
<text x="80.3" y="110.1">22uF</text>
<text x="91.4" y="110.1">0.1u</text>
<text x="111.8" y="110.1">316k</text>
<text x="124.5" y="108.8">0.1uF</text>
<text x="210.1" y="111.4">GND</text>
<text x="222.8" y="110.1">GND</text>
<text x="263.7" y="114.4">TP7</text>
<text x="55.1" y="121.5">GND</text>
<text x="65.3" y="121.5">GND</text>
<text x="75.4" y="121.5">GND</text>
<text x="85.6" y="121.5">GND</text>
<text x="193" y="125.3">R22</text>
<text x="203.2" y="120.2">R24</text>
<text x="203.2" y="122.8">100k</text>
<text x="217.2" y="122.8">C25</text>
<text x="217.2" y="125.3">0.1uF</text>
<text x="227.3" y="125.3">1.05M</text>
<text x="227.3" y="122.8">R25</text>
<text x="239" y="120.2">IN</text>
<text x="239" y="122.8">IN</text>
<text x="251.2" y="120.2">OUT</text>
<text x="182.9" y="130.4">C21</text>
<text x="193" y="127.9">25.5k</text>
<text x="239" y="130.4">EN_UVLO</text>
<text x="249.4" y="127.9">FLT_N</text>
<text x="132.1" y="134.2">C20</text>
<text x="132.1" y="136.8">10uF</text>
<text x="171.5" y="132.9">R21</text>
<text x="171.5" y="135.5">127k</text>
<text x="182.9" y="132.9">43pF</text>
<text x="194.3" y="135.5">C22</text>
<text x="211.3" y="136.8">GND</text>
<text x="227.3" y="134.2">R26</text>
<text x="227.3" y="136.8">604k</text>
<text x="251.7" y="132.9">ILM</text>
<text x="270.5" y="135.5">R27</text>
<text x="194.3" y="138">820pF</text>
<text x="239" y="140.6">DV_DT</text>
<text x="250.9" y="138">GND</text>
<text x="250.9" y="140.6">GND</text>
<text x="270.5" y="138">680R</text>
<text x="126.2" y="148.2">GND</text>
<text x="161.8" y="149.5">GND GND</text>
<text x="177" y="149.5">GND</text>
<text x="198.6" y="149.5">GND</text>
<text x="222.8" y="144.4">GND</text>
<text x="234.2" y="146.2">C26</text>
<text x="234.2" y="148.7">0.1uF</text>
<text x="258.3" y="149.5">GND</text>
<text x="265.9" y="148.2">GND</text>
<text x="229.1" y="152.2">GND</text>
<text x="151.9" y="160.1">TP9</text>
<text x="131.1" y="166">IN</text>
<text x="143.2" y="166">OUT</text>
<text x="59.6" y="172.3">TLV76133DCY</text>
<text x="64.7" y="169.8">U5</text>
<text x="87.6" y="170.3">TP8</text>
<text x="109.2" y="168.5">C29</text>
<text x="109.2" y="171">0.1uF</text>
<text x="119.4" y="171">1.05M</text>
<text x="119.4" y="168.5">R30</text>
<text x="131.1" y="168.5">IN</text>
<text x="141.5" y="173.6">FLT_N</text>
<text x="47" y="179.9">C27</text>
<text x="61.5" y="176.1">VI</text>
<text x="66.9" y="179.8" transform="rotate(-90 66.9 179.8)">GND</text>
<text x="68" y="176.1">VO</text>
<text x="86.4" y="179.9">C28</text>
<text x="119.4" y="179.9">R31</text>
<text x="131.1" y="176.1">EN_UVLO</text>
<text x="143.8" y="178.7">ILM</text>
<text x="47" y="182.5">1uF</text>
<text x="86.4" y="182.5">2.2uF</text>
<text x="103.4" y="182.5">GND</text>
<text x="119.4" y="182.5">845k</text>
<text x="143" y="183.7">GND</text>
<text x="162.6" y="181.2">R32</text>
<text x="162.6" y="183.7">1k</text>
<text x="114.8" y="190.1">GND</text>
<text x="126.2" y="191.9">C30</text>
<text x="131.1" y="186.3">DV_DT</text>
<text x="143" y="186.3">GND</text>
<text x="41.1" y="192.6">GND</text>
<text x="64" y="193.1">GND</text>
<text x="80.5" y="193.9">GND</text>
<text x="121.2" y="198">GND</text>
<text x="126.2" y="194.4">0.1uF</text>
<text x="150.4" y="195.2">GND</text>
<text x="158" y="193.9">GND</text>
</g>
<g font-size="1.8" fill="#0000c2">
<text x="84.8" y="20.5">sat</text>
<text x="84.8" y="22.5">Ipp</text>
<text x="88.8" y="20.5">current</text>
<text x="88.8" y="22.5">=</text>
<text x="91.6" y="22.5">1/L*fsw(1/Vout-Vin</text>
<text x="96.8" y="20.5">13.5A</text>
<text x="103.3" y="20.5">&gt;</text>
<text x="106" y="20.5">IDC</text>
<text x="110.3" y="20.5">+</text>
<text x="112.3" y="22.5">+</text>
<text x="113.1" y="20.5">Ipp/2</text>
<text x="115" y="22.5">1/Vin)</text>
<text x="239.7" y="33.2">with</text>
<text x="239.7" y="35.2">aprox</text>
<text x="244.7" y="33.2">DC bias</text>
<text x="246.1" y="35.2">41uF</text>
<text x="253.5" y="33.2">3x47uF</text>
<text x="267.7" y="33.2">efuse</text>
<text x="267.7" y="35.2">Ioutmax</text>
<text x="276.3" y="35.2">3A</text>
<text x="267.7" y="37.2">Vin_min</text>
<text x="267.7" y="39.3">Vclamp</text>
<text x="275.7" y="39.3">13.7V</text>
<text x="276.1" y="37.2">4.3V</text>
<text x="26.4" y="43.3">jumper,</text>
<text x="26.4" y="45.4">each</text>
<text x="32" y="45.4">R</text>
<text x="34.6" y="43.3">max</text>
<text x="39.6" y="43.3">5A</text>
<text x="61.9" y="50.9">with</text>
<text x="61.9" y="53">aprox</text>
<text x="66.9" y="50.9">DC bias</text>
<text x="68.3" y="53">36uF</text>
<text x="75.7" y="50.9">3x22uF</text>
<text x="265.1" y="53.5">jumper</text>
<text x="265.1" y="55.5">max</text>
<text x="270.2" y="55.5">5A</text>
<text x="79.7" y="63.6">DC/DC,</text>
<text x="79.7" y="65.7">Designed</text>
<text x="87.9" y="63.6">min</text>
<text x="89.4" y="65.7">Vin</text>
<text x="92.5" y="63.6">voltage</text>
<text x="93.4" y="65.7">3.1-4.6V</text>
<text x="101.7" y="63.6">=</text>
<text x="103.3" y="65.7">Vout</text>
<text x="104.5" y="63.6">2.7v</text>
<text x="108.6" y="65.7">12V</text>
<text x="113.2" y="65.7">Iout</text>
<text x="118" y="65.7">1.8A</text>
<text x="79.7" y="67.7">fs</text>
<text x="79.7" y="69.8">R1</text>
<text x="79.7" y="71.8">=&gt;</text>
<text x="82.6" y="67.7">=</text>
<text x="83.3" y="69.8">=</text>
<text x="84" y="71.8">R2</text>
<text x="85.4" y="67.7">486kHz</text>
<text x="86.1" y="69.8">(Vout</text>
<text x="87.7" y="71.8">=</text>
<text x="90.4" y="71.8">118k</text>
<text x="92.2" y="69.8">-</text>
<text x="95" y="69.8">Vref)*R2/Vref</text>
<text x="96.2" y="71.8">R1</text>
<text x="102.6" y="71.8">1.05M</text>
<text x="109.1" y="69.8">(Vref</text>
<text x="117.6" y="69.8">1.212)</text>
<text x="89.9" y="91.6">sat</text>
<text x="89.9" y="93.6">Ipp</text>
<text x="93.9" y="91.6">current</text>
<text x="93.9" y="93.6">=</text>
<text x="96.7" y="93.6">1/L*fsw(1/Vout-Vin</text>
<text x="101.9" y="91.6">14.1A</text>
<text x="108.4" y="91.6">&gt;</text>
<text x="111.1" y="91.6">IDC</text>
<text x="115.4" y="91.6">+</text>
<text x="117.4" y="93.6">+</text>
<text x="118.2" y="91.6">Ipp/2</text>
<text x="120.1" y="93.6">1/Vin)</text>
<text x="234.6" y="104.3">with</text>
<text x="234.6" y="106.3">aprox</text>
<text x="239.6" y="104.3">DC bias</text>
<text x="241.1" y="106.3">63uF</text>
<text x="248.4" y="104.3">2x47uF</text>
<text x="267.7" y="104.3">efuse</text>
<text x="267.7" y="106.3">Iout_max</text>
<text x="277.3" y="106.3">3A</text>
<text x="28.9" y="109.4">jumper,</text>
<text x="37.1" y="109.4">max</text>
<text x="42.2" y="109.4">5A</text>
<text x="267.7" y="108.4">Vin_min</text>
<text x="267.7" y="110.4">Vclamp</text>
<text x="275.7" y="110.4">5.7V</text>
<text x="276.1" y="108.4">3.3V</text>
<text x="265.1" y="124.6">jumper</text>
<text x="64.5" y="127.1">with</text>
<text x="64.5" y="129.2">aprox</text>
<text x="69.4" y="127.1">DC bias</text>
<text x="70.9" y="129.2">36uF</text>
<text x="78.2" y="127.1">3x22uF</text>
<text x="265.1" y="126.6">max</text>
<text x="270.2" y="126.6">2.5A</text>
<text x="79.7" y="139.8">DC/DC,</text>
<text x="79.7" y="141.9">Designed</text>
<text x="79.7" y="143.9">fsw</text>
<text x="83.9" y="143.9">=</text>
<text x="86.7" y="143.9">490kHz</text>
<text x="87.9" y="139.8">min</text>
<text x="89.4" y="141.9">Vin</text>
<text x="92.5" y="139.8">voltage</text>
<text x="93.4" y="141.9">3.0-4.6V</text>
<text x="101.7" y="139.8">=</text>
<text x="103.3" y="141.9">Vout</text>
<text x="104.5" y="139.8">2.7v</text>
<text x="108.6" y="141.9">5V</text>
<text x="112" y="141.9">Iout</text>
<text x="116.8" y="141.9">2.3A</text>
<text x="79.7" y="146">R1</text>
<text x="79.7" y="148">=&gt;</text>
<text x="83.3" y="146">=</text>
<text x="84" y="148">R2</text>
<text x="86.1" y="146">(Vout</text>
<text x="87.7" y="148">=</text>
<text x="90.4" y="148">100k</text>
<text x="92.2" y="146">-</text>
<text x="95" y="146">Vref)*R2/Vref</text>
<text x="96.2" y="148">R1</text>
<text x="102.6" y="148">316k</text>
<text x="109.1" y="146">(Vref</text>
<text x="117.6" y="146">1.212)</text>
<text x="176.2" y="157.6">efuse</text>
<text x="176.2" y="159.7">Iout_max</text>
<text x="176.2" y="161.7">Vin_min</text>
<text x="184.6" y="161.7">2.7V</text>
<text x="185.8" y="159.7">2A</text>
<text x="176.2" y="163.8">Vclamp</text>
<text x="184.2" y="163.8">3.8V</text>
<text x="158.4" y="170.3">jumper</text>
<text x="158.4" y="172.4">max</text>
<text x="163.5" y="172.4">2.5A</text>
<text x="26.4" y="180.5">jumper</text>
<text x="26.4" y="182.5">max</text>
<text x="31.4" y="182.5">2.5A</text>
</g>
<g font-size="1.8" fill="#0f0f0f">
<text x="251.5" y="22.5">vout_dcdc12</text>
<text x="129.5" y="28.9">SW_12V</text>
<text x="129.5" y="36.5">BOOT_12V</text>
<text x="129.5" y="41.6">FSW_12V</text>
<text x="165.1" y="37.8">FB_12V</text>
<text x="165.1" y="44.1">COMP_12V</text>
<text x="262.9" y="47.9">12V_j</text>
<text x="129.5" y="51.7">EN_12V</text>
<text x="165.1" y="50.5">ILIM_12V</text>
<text x="252.7" y="93.6">vout_dcdc5</text>
<text x="130.8" y="102.5">SW_5V</text>
<text x="129.5" y="110.1">BOOT_5V</text>
<text x="166.4" y="111.4">FB_5V</text>
<text x="130.8" y="115.2">FSW_5V</text>
<text x="165.1" y="117.8">COMP_5V</text>
<text x="260.3" y="119">5V_j</text>
<text x="130.8" y="125.4">EN_5V</text>
<text x="165.1" y="124.1">ILIM_5V</text>
<text x="132.1" y="130.5">VCC_5V</text>
<text x="154.9" y="164.8">3V3_j</text>
<text x="22.9" y="174.9">5V_j</text>
<text x="35.6" y="174.9">5V_to3V</text>
<text x="91.4" y="174.9">vout_ldo3</text>
</g>
<g font-size="1.8" fill="#009600">
<text x="47" y="28.9">VCC_toDCDC12V</text>
<text x="209.5" y="47.9">vout_dcdc12</text>
<text x="129.5" y="56.8">VCC_12V</text>
<text x="47" y="102.5">VCC_toDCDC5V</text>
<text x="213.4" y="119">vout_dcdc5</text>
<text x="101.6" y="164.8">vout_ldo3</text>
</g>
<g font-size="1.8" fill="#725600">
<text x="22.6" y="30.1">VCC</text>
<text x="277.1" y="49.1">12V</text>
<text x="21.4" y="101.2">VCC</text>
<text x="277.1" y="120.2">5V</text>
<text x="170.4" y="166">3V3</text>
</g>
<g font-size="1.8" fill="#a90000">
<text x="236.8" y="48">3</text>
<text x="236.8" y="50.5">4</text>
<text x="258.4" y="48">5</text>
<text x="236.8" y="58.2">2</text>
<text x="258.4" y="55.6">6</text>
<text x="258.4" y="60.7">7</text>
<text x="258.4" y="65.8">8</text>
<text x="236.8" y="68.3">1</text>
<text x="258.4" y="68.3">9</text>
<text x="235.5" y="119.1">3</text>
<text x="257.1" y="119.1">5</text>
<text x="235.5" y="121.7">4</text>
<text x="235.5" y="129.3">2</text>
<text x="257.1" y="126.7">6</text>
<text x="257.1" y="131.8">7</text>
<text x="257.1" y="136.9">8</text>
<text x="235.5" y="139.4">1</text>
<text x="257.1" y="139.4">9</text>
<text x="127.6" y="164.8">3</text>
<text x="127.6" y="167.4">4</text>
<text x="149.2" y="164.8">5</text>
<text x="149.2" y="172.5">6</text>
<text x="59" y="175">3</text>
<text x="71.7" y="175">2</text>
<text x="127.6" y="175">2</text>
<text x="149.2" y="177.5">7</text>
<text x="65.8" y="182.3" transform="rotate(-90 65.8 182.3)">1</text>
<text x="127.6" y="185.2">1</text>
<text x="149.2" y="182.6">8</text>
<text x="149.2" y="185.2">9</text>
</g>
<g font-size="1.4" fill="#a90000">
<text x="137.3" y="31.5">11</text>
<text x="160.7" y="31.5">6</text>
<text x="137.3" y="36.6">10</text>
<text x="137.8" y="41.7">1</text>
<text x="160.7" y="37.8">3</text>
<text x="137.8" y="46.7">9</text>
<text x="160.7" y="44.2">4</text>
<text x="137.8" y="51.8">7</text>
<text x="160.7" y="50.5">8</text>
<text x="137.8" y="56.9">2</text>
<text x="160.7" y="56.9">5</text>
<text x="137.3" y="105.2">11</text>
<text x="160.7" y="105.2">6</text>
<text x="137.3" y="110.2">10</text>
<text x="160.7" y="111.5">3</text>
<text x="137.8" y="115.3">1</text>
<text x="160.7" y="117.9">4</text>
<text x="137.8" y="125.5">7</text>
<text x="137.8" y="120.4">9</text>
<text x="160.7" y="124.2">8</text>
<text x="137.8" y="130.6">2</text>
<text x="160.7" y="130.6">5</text>
</g>
<g font-size="1.4" fill="#006464">
<text x="142" y="32.5">SW</text>
<text x="153.7" y="32.5">VOUT</text>
<text x="142" y="37.6">BOOT</text>
<text x="155.6" y="38.8">FB</text>
<text x="142" y="42.6">FSW</text>
<text x="142" y="47.7">VIN</text>
<text x="153.2" y="45.2">COMP</text>
<text x="142" y="52.8">EN</text>
<text x="154.5" y="51.5">ILIM</text>
<text x="142" y="57.9">VCC</text>
<text x="154.4" y="57.9">GND</text>
<text x="142" y="106.1">SW</text>
<text x="153.7" y="106.1">VOUT</text>
<text x="142" y="111.2">BOOT</text>
<text x="155.6" y="112.5">FB</text>
<text x="142" y="116.3">FSW</text>
<text x="153.2" y="118.8">COMP</text>
<text x="142" y="121.4">VIN</text>
<text x="154.5" y="125.2">ILIM</text>
<text x="142" y="131.5">VCC</text>
<text x="142" y="126.5">EN</text>
<text x="154.4" y="131.5">GND</text>
</g>
</svg>
